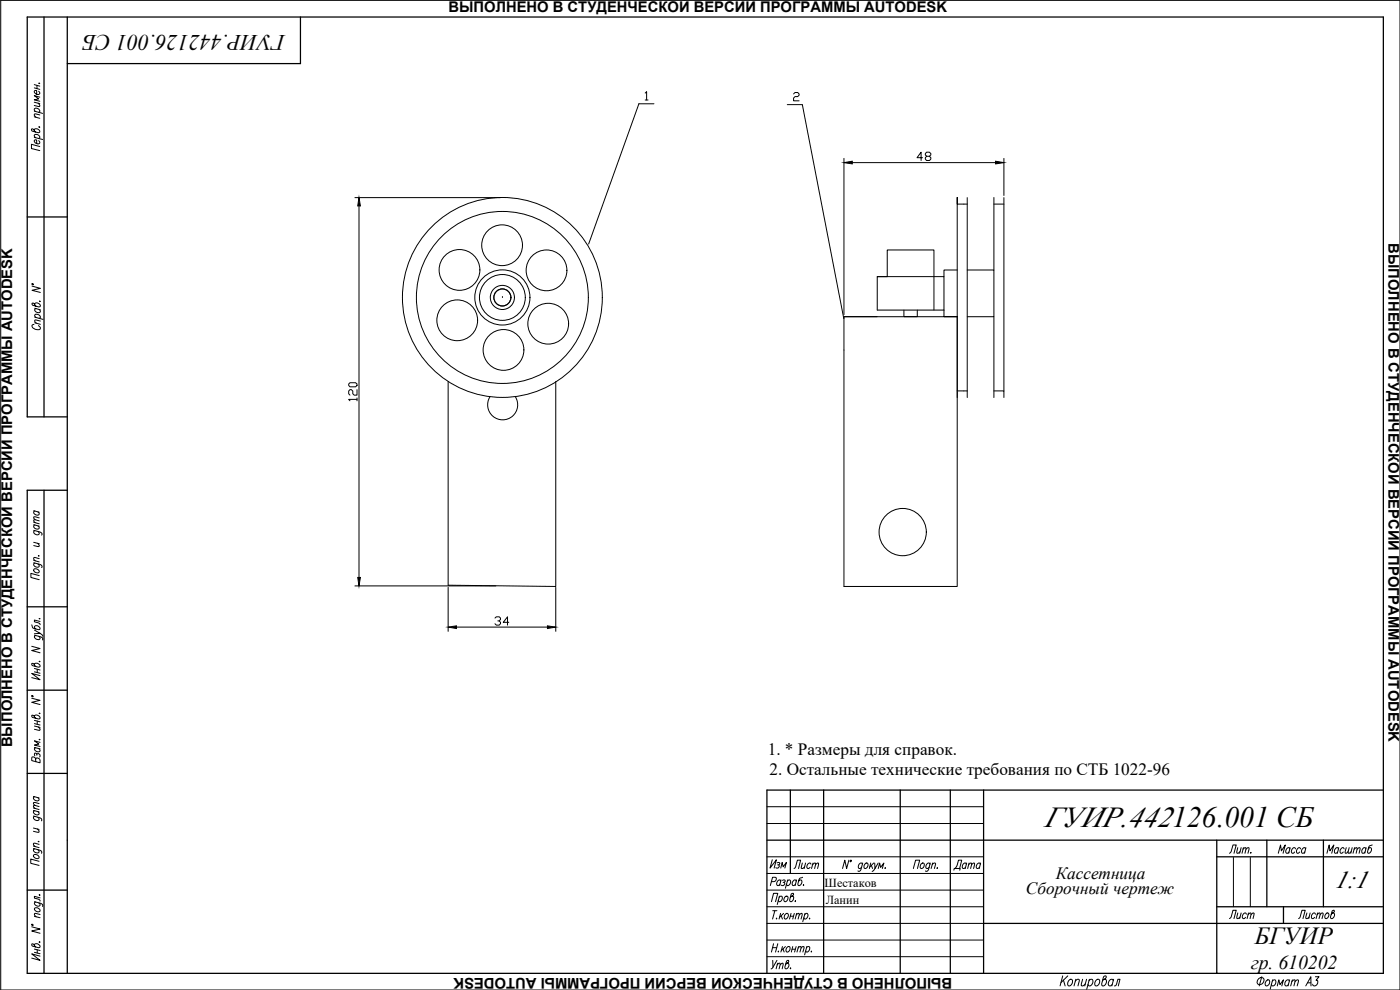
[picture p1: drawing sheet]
<svg xmlns="http://www.w3.org/2000/svg" width="420mm" height="297mm" viewBox="0 0 420 297" stroke-linecap="round" stroke-linejoin="round" font-family="sans-serif">
<!-- layer: KONTUR -->
<path d="M.2 .1h420v296.9h-420z" fill="none" stroke="#000" stroke-width=".3"/>
<g fill="none" stroke="#000" stroke-width=".38">
<path d="M13.2 5.1v120M20.2 5.1v286.9M90.2 5.1v14h-70M8.2 65.1h12M20.2 125.1h-12v-120h407v286.9h-407v-144.9h12M13.2 147.1v144.9M8.2 182.1h12M8.2 207.1h12M8.2 232.1h12M237.2 237.1v25M247.2 237.1v54.9M270.2 237.1v54.9"/>
<path d="M285.2 237.1v54.9M295.2 237.1v54.9M415.2 237.1h-185v54.9M230.2 252.1h185M365.2 252.1v39.9M365.2 257.1h50M380.2 252.1v20M397.2 252.1v20M8.2 267.1h12M295.2 277.1h120M365.2 272.1h50M385.2 272.1v5"/>
</g>
<g fill="none" stroke="#000" stroke-width=".3">
<path d="M10.3 39.1v-.2a.91 .91 0 0 1 1.1-.2 .91 .91 0 0 1 .4 1l-2.1-.3-.3-.6h.6l.6 .8M10.3 35l1.6 .5M10.3 33.3l2.5 .7M10.3 30.7l1.6 .4M10.3 25.4l1.6 .5M10.3 26.4l1.6 .4M10.6 33.4a.53 .53 0 0 1-.2-.8 .92 .92 0 0 1 1.1 0 .92 .92 0 0 1 .3 1l-.2 .1M11.1 25.6v1M11.5 31l.4 .6-.1 .4-1.5-.3M11.6 27.4a.53 .53 0 0 1 .2 .8 .87 .87 0 0 1-1.1 0 .87 .87 0 0 1-.2-1h.5v1.1M11.7 38.1l.2 .1zM11.7 25h.2z"/>
<path d="M11.9 34.5l-1.5-.3-.1 .4 .5 .6M11.9 29.2l-1.6-.5 1.3 1-1.3 .3 1.6 .4M10.3 41.2l2.5 .7M10.6 41.3l-.3-.7a.91 .91 0 0 1 1.1-.2 .91 .91 0 0 1 .4 1l-.2 .2M11.6 42.2a.53 .53 0 0 1 .2 .8 .87 .87 0 0 1-1.1 0 .87 .87 0 0 1-.2-1h.5v1.1M11.9 44l-2.5-.7v1.3l2.5 .6M9.6 85.8l2.5 .7-2.5 .6 2.5 .6M9.6 85.1l.4 .1v.2l-.4-.1zM10.2 97.4h-.3a.66 .66 0 0 0-.3 .7 .66 .66 0 0 0 .6 .5l.9 .3 .9-.1 .1-.5-.6-.6M10.4 91.4a.88 .88 0 0 1 1-.5 .88 .88 0 0 1 .7 .9l-.5 .3-1.8-.5-.2-.6 .6 .1 .6 .8M10.4 96.8l1.7 .5M10.4 95.2l2.5 .6"/>
<path d="M10.4 92.5l1.7 .4M10.8 95.3l-.4-.7a.93 .93 0 0 1 1.1-.2 .93 .93 0 0 1 .5 1l-.3 .1M10.8 92.6l-.3 .1a.93 .93 0 0 0 .5 1 .93 .93 0 0 0 1.1-.2l-.4-.7M11.9 90.4l.2 .1zM12.1 96.3l-1.6-.3-.1 .4 .5 .6M10.1 159.1l1.9 .5 .6 .5-.1 .5M10.1 157.4l1.7 .5M10.1 156.7l1.7 .5M10.1 153.2l1.7 .5M10.5 159.2l-.3 .1a.94 .94 0 0 0 .5 1.1 .94 .94 0 0 0 1.1-.2l-.4-.7M10.5 157.5l-.3 .1a.93 .93 0 0 0 .5 1 .93 .93 0 0 0 1.1-.1l-.4-.7M10.5 153.3l-.3 .1a.93 .93 0 0 0 .5 1 .93 .93 0 0 0 1.1-.1l-.4-.7"/>
<path d="M11.8 156.3l-1.6-.4v.6l.4 .3M11.8 155.4l-1.6-.3v.5l.4 .3M10.1 168.9l2.3 .6 .2 .4-.1 .4M10.1 168.1l1.7 .5M10.1 162.7l1.7 .4M10.2 170.8a.95 .95 0 0 1 1.1 0 .95 .95 0 0 1 .3 1 .95 .95 0 0 1-1 0 .95 .95 0 0 1-.4-1zM10.5 168.9l-.3 .2a.92 .92 0 0 0 .5 1 .92 .92 0 0 0 1.1-.2l-.4-.7M11.3 163l.5 .6-.2 .4-1.5-.3M11.5 166.7l.3 .1zM11.8 172.7l-2.5-.7v1.3l2.5 .6M11.8 167.6l-1.6-.3-.1 .4 .5 .6M9.5 193.9l2.5 .7-2.5 .6 2.5 .7"/>
<path d="M9.5 187.5l.4 .9 1.9 .5a.83 .83 0 0 0-.1-1.1 .83 .83 0 0 0-1.1 0l-.3 .4 .4 .5M10.3 199.5v-.3a.93 .93 0 0 1 1.1-.1 .93 .93 0 0 1 .5 1l-2.2-.4-.2-.6 .6 .1 .6 .8M10.3 190.6l2.3 .7 .2 .3-.1 .4M10.3 189l1.7 1-1.7 .1M10.7 190.7l-.2 .1a.92 .92 0 0 0 .4 1 .92 .92 0 0 0 1.1-.2l-.4-.7M11.8 198.4l.2 .1zM11.8 185.6l.2 .1zM12 190l.7 .6 .1 .3M12 186.5l-1.7-.5v.5l1.6 .6 .1 .3M9.5 209.5l2.5 .6-2.5 .6 2.5 .7M9.5 208.7l.4 .1v.3l-.4-.2zM10.3 215a.84 .84 0 0 1 1.1-.4 .84 .84 0 0 1 .5 1l-2.2-.3-.2-.6h.6l.6 .8"/>
<path d="M10.3 217.8l1.7 .5M10.3 216.1l1.7 .5M10.3 217.1l1.7 .4M10.3 200.6l1.7 .4M10.3 201.6l1.7 .4M11.2 200.8v1M11.2 216.4v.9M11.5 218.1l.5 .6-.1 .4-1.6-.3M11.8 214l.2 .1zM12 202.7l-2.5-.7 2.5 1.9-2.5-.6M10 239l1.7 .4M10.3 224.3l1.7 .4"/>
<path d="M10.4 239l-.2 .2a.93 .93 0 0 0 .4 1 .93 .93 0 0 0 1.1-.2l-.4-.7M10.7 227.7l-.5-.6h-.5l-.2 .3v.8l2.5 .7-.1-1.1-.7-.4-.5 .3v.8M10.7 224.4l-.2 .1a.84 .84 0 0 0 .5 1 .84 .84 0 0 0 1-.4l-.4-.5M11 226.3l.5-.2 .4 .2v.8M11 226.6l-.1-.5-.4-.1v.8M11.8 221.9h.2zM12 222.7l-1.7-.4 1.3 1-1.3 .2 1.7 .5M10 254.6l2.3 .7 .2 .3-.1 .4M10 244.8l2.3 .8 .1 .7M10 253.9l1.7 .4M10 248.4l1.7 .5M10 243.1l1.7 .5"/>
<path d="M10 242.4l1.7 .5M10.2 256.5a.95 .95 0 0 1 1 0 .95 .95 0 0 1 .4 1 .95 .95 0 0 1-1.1 0 .95 .95 0 0 1-.3-1zM10.4 254.7l-.2 .1a.92 .92 0 0 0 .4 1 .92 .92 0 0 0 1.1-.2l-.4-.7M10.4 245l-.2 .1a.94 .94 0 0 0 .4 1 .94 .94 0 0 0 1.1-.2l-.4-.7M10.4 243.2l-.2 .2a.95 .95 0 0 0 .4 1 .95 .95 0 0 0 1.1-.2l-.4-.7M11.2 248.7l.5 .6-.1 .5-1.6-.4M11.5 252.5h.2zM11.7 258.4l-2.5-.6v1.2l2.5 .7M11.7 253.4l-1.5-.4-.2 .4 .5 .6M11.7 242l-1.5-.3-.2 .3 .5 .6M11.7 241.1l-1.5-.3-.2 .3 .5 .6M254.8 258.1l-.7 2.5-.6-2.5-.6 2.5"/>
<path d="M255.2 258.2l.3-.1-.3 .5zM258.8 259.3l-.1-.2a.9 .9 0 0 0-1 .4 .9 .9 0 0 0 .2 1.1l.7-.3M258.9 258.9l-.7 2.3-.3 .2-.4-.1M259.5 259.3a.53 .53 0 0 1 .9-.2 .92 .92 0 0 1 0 1 .92 .92 0 0 1-1 .4l-.1-.6zM261.3 258.9l-.4 1.7M261.5 259.7l.4 .9M262.2 258.9l-1.2 1.2M262.5 258.9l.1 1.7 1-1.7M276.4 259.3l.2-.2a.44 .44 0 0 1 .5-.2 .44 .44 0 0 1 .3 .4l-.1 .6-.4 .6a.44 .44 0 0 1-.4 .1 .44 .44 0 0 1-.4-.3zM279.1 259.3l-.1-.2a.9 .9 0 0 0-1 .4 .9 .9 0 0 0 .1 1.1l.7-.3M279.2 258.9l-.7 2.3-.3 .2-.5-.1M279.8 259.4l.5-.5 .5 .2-.4 1.5"/>
<path d="M279.9 258.9l-.5 1.7M383.6 256l.7-2.5 .3 1.8 1.1-1.8-.6 2.5M387.1 254.7l-.1-.2a.95 .95 0 0 0-1 .4 .95 .95 0 0 0 .1 1.1l.7-.4M387.2 254.3l-.4 1.7M388.8 254.7l-.1-.2a.94 .94 0 0 0-1 .4 .94 .94 0 0 0 .1 1.1l.7-.4M390.3 254.7l-.1-.2a.84 .84 0 0 0-1 .5 .84 .84 0 0 0 .4 1l.5-.4M391.8 254.7l-.1-.2a.93 .93 0 0 0-1 .4 .93 .93 0 0 0 .2 1.1l.7-.4M391.9 254.3l-.4 1.7M9.5 278.1l2.5 .7-2.5 .5 2.5 .7M9.5 277.3l.4 .1v.3l-.4-.1zM10.3 270.5l2.3 .8 .1 .7M10.3 274.9l1.7 .5"/>
<path d="M10.5 272.4a.97 .97 0 0 1 1 .1 .97 .97 0 0 1 .4 1 .95 .95 0 0 1-1.1-.1 .95 .95 0 0 1-.3-1zM10.7 270.7h-.2a.94 .94 0 0 0 .4 1.1 .94 .94 0 0 0 1.1-.2l-.4-.7M11.8 268.5l.2 .1zM12 274.4l-1.5-.3-.2 .4 .5 .6M12 269.4l-1.7-.5v.6l1.2 .3 .4 .2 .1 .4M231.5 270.5l.7-2.5h1.2l-.7 2.5M231.5 264.5l1.1-.1 .3-.4v-.7l-1-.1-.7 2.5M231.9 273.2h1.3M232.5 273.2l-.6 2.5M233 275.6l.1-.1zM233.8 269.2l.7-.3a.91 .91 0 0 1 .2 1.1 .91 .91 0 0 1-1 .4l-.1-.2M233.9 268.9l-.6 2.5"/>
<path d="M234.3 274.1l-.5 1.6M234.3 264.4l-.1-.3a.84 .84 0 0 0-1 .6 .84 .84 0 0 0 .4 1l.5-.4M234.4 264l-.4 1.7M234.4 274.8l.4 .9M234.8 264.1h.8a.49 .49 0 0 1-.6 .6M235.2 274.1l-1.3 1.1M235.3 264.7a.6 .6 0 0 1 0 .9 .6 .6 0 0 1-.9 0M235.5 269.2l.7-.3a.91 .91 0 0 1 .2 1.1 .91 .91 0 0 1-1 .4l-.2-.6zM235.8 274.2l.3-.1a.88 .88 0 0 1 .5 1 .88 .88 0 0 1-1 .6l-.3-.3 .1-.4zM236.3 264.4l.4-.4a.88 .88 0 0 1 .6 1.1 .88 .88 0 0 1-1 .6l-.2-.4M236.4 264l-.7 2.5M237.2 274.9h1"/>
<path d="M237.4 274.1l-.5 1.6M237.7 268.9h.2a.91 .91 0 0 1 .2 1.1 .91 .91 0 0 1-1 .4l.3-2.1 .7-.3-.1 .6-.8 .6M238.4 274.1l-.5 1.6M238.6 270.4l.1-.1zM239 264.4l-.2-.3a.93 .93 0 0 0-1 .5 .93 .93 0 0 0 .2 1.1l.7-.4M239 274.5l.5-.4 .4 .1-.4 1.5M239.1 264l-.5 1.7M239.1 274.1l-.5 1.6M239.9 274.5l.6-.4 .2 .1-.3 1.5M240.9 263.2l-1.1 .6-.3 1.8a.95 .95 0 0 0 1-.5 .95 .95 0 0 0-.1-1.1l-.7 .4M241 265.6l.2-.1-.1 .2zM241.5 274.4l.4-.3a.88 .88 0 0 1 .6 1 .88 .88 0 0 1-1 .6l-.2-.3"/>
<path d="M241.6 274.1l-.7 2.4M242.9 275.6l.1-.1v.2zM262.6 260.6l-.9 .8M263.6 260.6l.4-1.7 .3 1.4 1-1.4-.5 1.7M265.6 260.5h.1zM274.1 260.6l.7-2.5h1.2l-.7 2.5M281.2 260.5h.1zM10.3 283.7v-.3a.93 .93 0 0 1 1.1-.1 .93 .93 0 0 1 .5 1l-2.2-.4-.2-.6h.6l.6 .8M10.3 284.8l1.7 .4M10.3 285.7l1.7 .5M11.2 285v.9M11.8 282.6l.2 .1z"/>
<path d="M12 286.9l-2.5-.7 2.5 1.9-2.5-.6M231.9 284.3h1.2M231.9 288.1l.1 2.1M232.2 283.2l-.7 2.5M233.2 288.1l-1.5 2.5-.3 .1M233.3 289.5l.5-.5 .3 .1-.3 1.6M233.4 289l-.5 1.7M233.4 283.2l-.7 2.5M233.6 285.4v.3zM234.1 289.5l.6-.5 .3 .1-.3 1.6M234.8 284l-.4 1.7M235 284.7l.3 1"/>
<path d="M235.7 284l-1.2 1.2M236.1 284.3l.8-.3a.91 .91 0 0 1 .1 1.1 .91 .91 0 0 1-1 .4l-.1-.6zM236.2 289a.88 .88 0 0 1 .5 1 .88 .88 0 0 1-.9 .7l-.3-.5 .6-1.8 .5-.3v.7l-.8 .6M237.2 290.6l.1-.2-.1 .3zM237.7 284.8h1M237.9 284l-.4 1.7M238.9 284l-.4 1.7M239.5 284.5l.4-.4h.5l-.3 1.6M239.6 284l-.4 1.7M240.4 284.5l.3-.4h.6l-.3 1.6M242 284.3l.7-.3a.91 .91 0 0 1 .2 1.1 .91 .91 0 0 1-1 .4l-.1-.2M242.1 284l-.6 2.5"/>
<path d="M243.4 285.5l.1-.1zM318.9 292.8l-.8 3M319.2 294.1l.5 1.7M320.5 292.8l-2.1 2M320.7 294.2l.9-.4a1.11 1.11 0 0 1 .1 1.3 1.11 1.11 0 0 1-1.2 .6l-.1-.7zM322.7 294.4l.7-.6 .5 .1-.4 1.9M322.9 293.8l-.6 2M324.9 293.8l-.4 1.9 .5 .1 .7-.6M326.1 293.8l-.6 2M326.8 294.2l.9-.4a1.13 1.13 0 0 1 .1 1.3 1.13 1.13 0 0 1-1.2 .6l-.1-.3M326.9 293.8l-.8 3M328.8 294.2l.9-.4a1.13 1.13 0 0 1 .2 1.3 1.13 1.13 0 0 1-1.2 .6l-.2-.7z"/>
<path d="M331.4 293.8h.4a1.13 1.13 0 0 1 .1 1.3 1.13 1.13 0 0 1-1.2 .6l-.1-.5 .6-2.1 .4-.3 .4 .1a1 1 0 0 1-.8 1l-.3 .3M334.1 294.2l-.1-.3a1.11 1.11 0 0 0-1.2 .6 1.11 1.11 0 0 0 .2 1.3l.8-.4M334.2 293.8l-.5 2M334.4 295.8l.5-.1 .6-1.9h.6l-.5 2M377.8 293.6l.6-.3a.76 .76 0 0 1 .9 .8 1.15 1.15 0 0 1-.7 1.2 1.15 1.15 0 0 1-1.3-.4l.1-.8zM378.7 293.1l-.8 2.7M380.2 294.1l.6-.1a1.03 1.03 0 0 1 .1 1.2 1.03 1.03 0 0 1-1.1 .5l-.1-.7zM381.8 294.4l.9-.4a1.03 1.03 0 0 1 .1 1.2 1.03 1.03 0 0 1-1.1 .5l-.1-.3M381.9 294l-.7 2.7M383.3 295.8l.5-1.8 .3 1.4 1.1-1.4-.5 1.8M387 294.4l-.2-.3a1.02 1.02 0 0 0-1.1 .5 1.02 1.02 0 0 0 .2 1.2l.8-.4M387.1 294l-.6 1.8"/>
<path d="M387.7 294.5l.6-.5 .4 .1-.4 1.7M387.9 294l-.5 1.8M388.7 294.5l.6-.5 .4 .1-.4 1.7M391.9 295.8l1.5-2.7v2.7M392.4 294.9h1M394.8 293.1h1.1l-.9 1h.3a.97 .97 0 0 1 0 1.3 .97 .97 0 0 1-1.3 .2v-.3"/>
</g>
<path d="M370.2 257.3v14.8M375.2 257.3v14.8M230.2 277.1h65M230.2 272.1h65M230.2 267.1h65M230.2 287h65M230.2 282.1h65" fill="none" stroke="#000" stroke-width=".3"/>
<!-- layer: 0 -->
<g fill="none" stroke="#000" stroke-width=".3">
<path d="M106.5 59.3h43.7M253.3 47.5v46.9M255.8 48.8h43M276.9 47.3h-1.7l1.2-1.6v2.5M278.1 46.9l-.4-.4v-.4l.4-.4h.8l.5 .4v.4l-.5 .4h-.8l-.4 .4v.4l.4 .5h.8l.5-.5v-.4l-.5-.4M290.3 59.3v60M298.3 59.3v21.7M301.3 47.5v11.2M301.3 59.3v58M107.7 61.8v111.5M290.3 61.2h-3v-1.9v60M298.3 61.2h3"/>
<path d="M150.8 89.3h.1M263.3 95h-10v81h34v-81M263.3 83h20v10h-20zM263.3 83h3v-8h14v18M271.3 93v2h4v-2M283.3 93v2h4h-34M287.3 81h-4v2M290.3 81h8v14h-8M298.3 95v24.3M104.6 115.2l.4-.4h1.7l.4 .4v.4l-.4 .5h-1.7l-.4-.5zM107.1 119.8h-2.5l.4 .5M107.1 116.9v1.7h-.8l-.4-.5v-.8l-.4-.4h-.5l-.4 .4v.8l.4 .5"/>
<path d="M107.1 119.4v.9M134.5 114.5v61.1l32.3 .4v-61.5M154.6 119a4.5 4.5 0 0 1-3.7 7 4.5 4.5 0 0 1-3.8-7M287.3 117.3h3M298.3 117.3h3v2M106.5 175.8h42.3M134.5 176.2v13.2M166.8 176.2v13.2M137 188.2h27.3M148.5 185.4l.5-.3h.8l.4 .3v.5l-.4 .4h-.4M149.8 186.3l.4 .4v.4l-.4 .5h-.8l-.5-.5M152.7 186.7h-1.7l1.3-1.6v2.5"/>
<path d="M230.2 257.1h65M230.2 247.1h65M230.2 242h65M230.2 262.1h65M365.2 292h.1"/>
<circle cx="150.7" cy="73.6" r="6.1"/>
<circle cx="137.2" cy="96.1" r="6.1"/>
<circle cx="137.9" cy="81" r="6.1"/>
<circle cx="150.8" cy="89.2" r="30"/>
<circle cx="150.8" cy="89.2" r="25.8"/>
<circle cx="150.8" cy="89.2" r="8.3"/>
<circle cx="150.8" cy="89.2" r="6.9"/>
<circle cx="150.8" cy="89.2" r="3.6"/>
<circle cx="150.8" cy="89.2" r="2.56"/>
<circle cx="164" cy="81.1" r="6.1"/>
<circle cx="164.5" cy="97.1" r="6.1"/>
<circle cx="151.1" cy="105" r="6.1"/>
<circle cx="270.9" cy="159.6" r="7.1"/>
</g>
<path d="M253.3 48.8l2.5-.4v.8zM298.8 48.4l2.5 .4-2.5 .4zM107.7 59.3l.5 2.5h-.8zM107.4 173.3h.8l-.5 2.5zM134.5 188.2l2.5-.4v.8zM164.3 187.8l2.5 .4-2.5 .4z" fill="#000" stroke="#000" stroke-width=".3"/>
<!-- layer: POZICIYA -->
<path d="M191.8 31.1l-15.1 42.1M191.8 31.1h4.5M193.6 27.9l.5-.4v2.5M193.6 30h.9M236.3 31.4h4.5l12.4 64.2M238.2 28.2l.4-.4h.8l.4 .4v.4l-.4 .4h-.8l-.4 .4v.9h1.6" fill="none" stroke="#000" stroke-width=".3"/>
<text font-size="8.9" x="313.4" y="248">ГУИР.442126.001 СБ</text>
<g font-size="7.4">
<text x="400.6" y="266.4">1:1</text>
<text x="376.6" y="283.3">БГУИР</text>
</g>
<g font-size="6.6">
<text x="85.5" y="10.4" transform="rotate(180 85.5 10.4)">ГУИР.442126.001 СБ</text>
<text x="285.4" y="262.5">Дата</text>
</g>
<text font-size="5.9" x="375.5" y="290.6">гр. 610202</text>
<g font-size="5.7">
<text x="367.9" y="257.2">Лит.</text>
<text x="397.2" y="257.2">Масштаб</text>
<text x="230.4" y="261.8">Изм</text>
<text x="237.4" y="261.8">Лист</text>
<text x="367.9" y="276.9">Лист</text>
<text x="388.8" y="276.9">Листов</text>
</g>
<g font-size="5.2">
<text x="230.4" y="226.5">1. * Размеры для справок.</text>
<text x="230.9" y="232.4">2. Остальные технические требования по СТБ 1022-96</text>
<text x="316.8" y="263.7">Кассетница</text>
<text x="307.9" y="268.3">Сборочный чертеж</text>
</g>
<g font-size="4.4">
<text x="134.6" y="3.6">ВЫПОЛНЕНО В СТУДЕНЧЕСКОЙ ВЕРСИИ ПРОГРАММЫ AUTODESK</text>
<text x="416.7" y="73" transform="rotate(90 416.7 73)">ВЫПОЛНЕНО В СТУДЕНЧЕСКОЙ ВЕРСИИ ПРОГРАММЫ AUTODESK</text>
<text x="3.7" y="224.2" transform="rotate(-90 3.7 224.2)">ВЫПОЛНЕНО В СТУДЕНЧЕСКОЙ ВЕРСИИ ПРОГРАММЫ AUTODESK</text>
<text x="285.8" y="293.6" transform="rotate(180 285.8 293.6)">ВЫПОЛНЕНО В СТУДЕНЧЕСКОЙ ВЕРСИИ ПРОГРАММЫ AUTODESK</text>
</g>
<g font-size="3.7">
<text x="247.5" y="266.2">Шестаков</text>
<text x="247.8" y="271.2">Ланин</text>
</g>
</svg>
